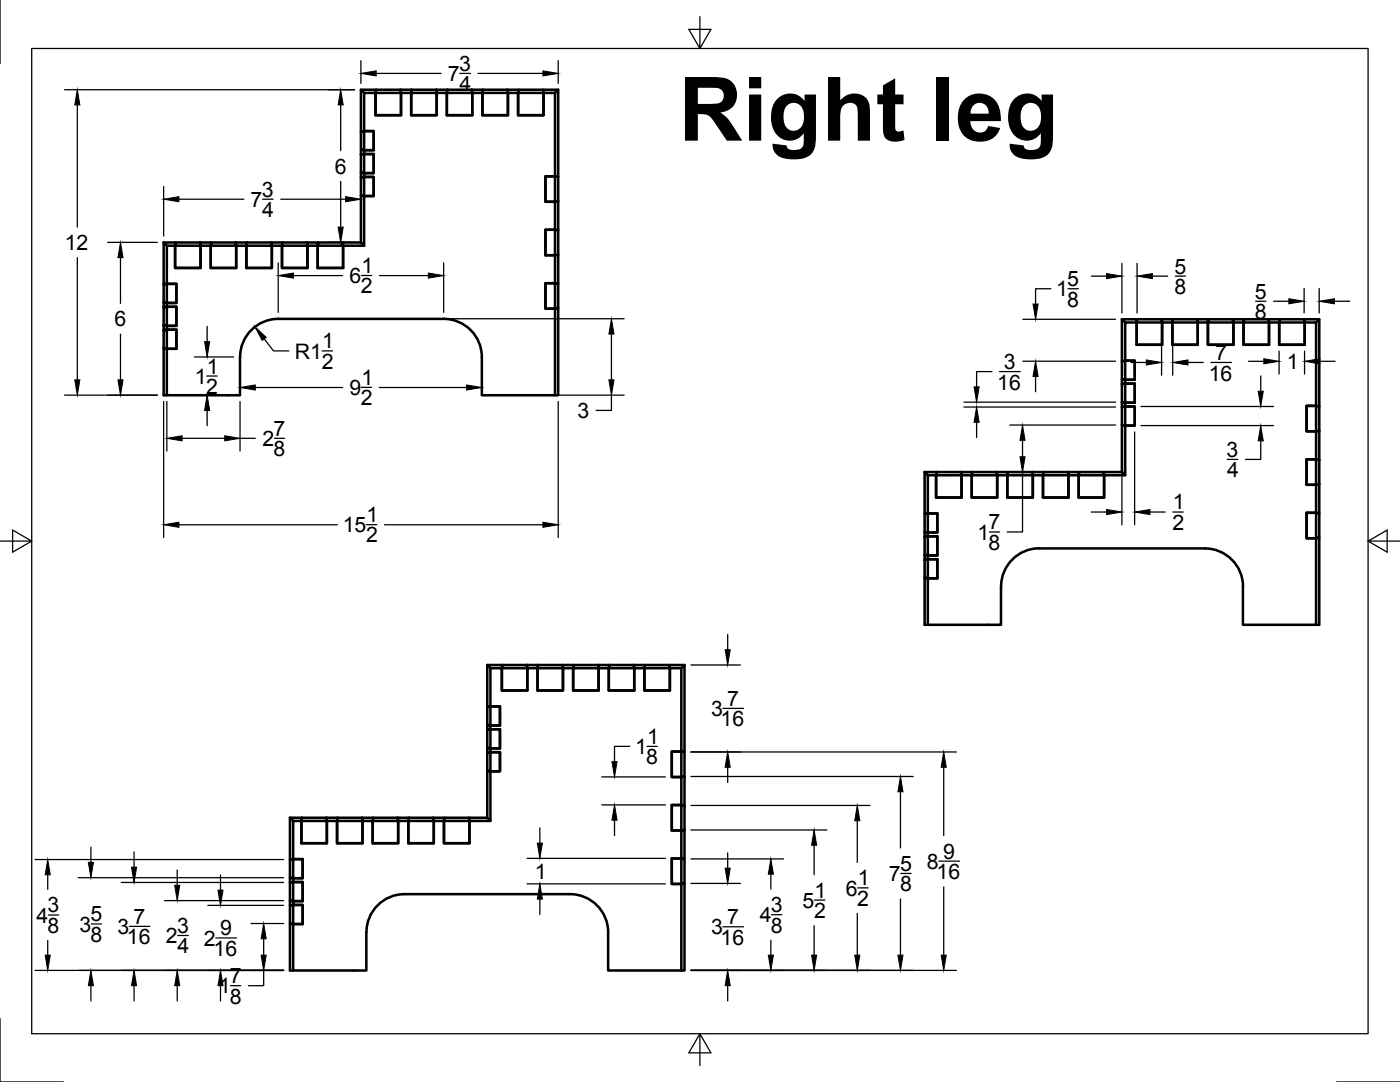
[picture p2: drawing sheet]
<svg xmlns="http://www.w3.org/2000/svg" width="279mm" height="216mm" viewBox="0 0 279 216" stroke-linecap="round" stroke-linejoin="round" font-family="sans-serif">
<!-- layer: Visible -->
<g fill="none" stroke="#000" stroke-width=".51">
<path d="M72 17.9v8.4l.7-.1M72.7 18.5l-.7-.6h3.1l-.1 5.1h5l-.1-5.1h2.3l-.1 5.1h5v-4.5M75.1 17.9h4.8l.1 .6h-5zM82.2 17.9h4.8l.1 .6h-5zM87.1 18.5l-.1-.6h2.3l-.1 5.1h5.1v-4.5M89.3 17.9h4.8l.2 .6h-5.1zM94.3 18.5l-.2-.6h2.3l-.1 5.1h5.1v-4.5M96.4 17.9h4.9l.1 .6h-5.1zM101.4 18.5l-.1-.6h2.2l-.1 5.1h5.1v-4.5M103.5 17.9h4.9l.1 .6h-5.1zM110.8 18.5l.6-.6v17.4l-2.5-.1v5.1l2.5-.1v5.8l-2.5-.2v5.1h1.9v-5.1l.6 .2v4.8l-.6 .1 .6-.1v5.8l-2.5-.1v5.1h1.9M111.4 17.9h-3l.1 .6"/>
<path d="M72 26.3l.7-.1v3.8l-.7-.1zM72 35.4l.7-.1v3.8l-.7-.1zM72.7 26.2h1.9v3.8l-2.6-.1v.9l.7-.1-.7 .1v3.6l.7 .1v-3.8h1.9v3.8l-2.6-.1v1l2.6-.1v3.8l-2.6-.1v9.4l.7 .6M110.8 35.2l.6 .1v4.9l-.6 .1zM32.7 48.4h2.4l-.2 5.1h5.1l-.1-5.1h2.3l-.1 5.1h5l-.1-5.1h2.3l-.1 5.1h5.1l-.2-5.1h2.3l-.1 5.1h5.1l-.1-5.1h2.2l-.1 5.1h5.1v-4.5M32.7 48.4v8.3l.6-.1-.6 .1v3.6l.6 .2v-3.9h1.9v3.9l-2.5-.2v1l.6-.1M32.7 48.4l.6 .6M33.3 49h1.6v4.5h5.1v-4.5h2.1v4.5h5v-4.5h2.1v4.5h5.1v-4.5h2v4.5h5.1v-4.5h2v4.5h5.1v-4.5h4.2v-9.9h1.9v-3.8h-1.9v-.8h1.9v-3.8h-1.9v-.7h1.9v-3.8h-1.9v-7.7h2.3v4.5h5v-4.5h2.1v4.5h5v-4.5h2.1v4.5h5.1v-4.5h2v4.5h5.1v-4.5h2v4.5h5.1v-4.5h2.3v16.7h-1.9v5.1h1.9v5.5h-1.9v5.1h1.9v5.6h-1.9v5.1h1.9v17.3h-14.6v-7.7a7.6 7.6 0 0 0-7.7-7.6h-33a7.6 7.6 0 0 0-7.6 7.6v7.7h-14.6v-9.3h1.9v-3.8h-1.9v-.8h1.9v-3.8h-1.9v-.7h1.9v-3.9h-1.9zM35.1 48.4h4.8l.1 .6h-5.1zM42.2 48.4h4.8l.1 .6h-5zM49.3 48.4h4.8l.2 .6h-5.1zM56.4 48.4h4.9l.1 .6h-5.1z"/>
<path d="M63.5 48.4h4.9l.1 .6h-5.1zM72 48.4h-3.6l.1 .6M110.8 56.5l.6 .1v4.9l-.6 .1zM32.7 65.9l.6-.1v3.8l-.6-.1zM32.7 61.3l.6-.1v3.8l-.6-.1zM33.3 61.2h1.9v3.8l-2.5-.1v1l2.5-.1v3.8l-2.5-.1v9.4h.6M110.8 61.6l.6-.1v17.4h-.6M223.9 63.7v8.4l.7-.1M223.9 72.1l.7-.1v3.8l-.7-.1zM224.6 64.3l-.7-.6h3l-.1 5.1h5.1l-.1-5.1h2.2v5.1h5v-4.5M224.6 72h1.9v3.8l-2.6-.1v.9l.7-.1-.7 .1v3.6l.7 .1v-3.8h1.9v3.8l-2.6-.1v1l2.6-.1v3.8l-2.6-.1v9.4l.7 .6M226.9 63.7h4.9l.1 .6h-5.1z"/>
<path d="M234 63.7h4.9l.1 .6h-5zM239 64.3l-.1-.6h2.3l-.1 5.1h5v-4.5M241.2 63.7h4.8l.1 .6h-5zM246.1 64.3l-.1-.6h2.3l-.1 5.1h5.1v-4.5M248.3 63.7h4.9l.1 .6h-5.1zM253.3 64.3l-.1-.6h2.2l-.1 5.1h5.1v-4.5M255.4 63.7h4.9l.1 .6h-5.1zM262.7 64.3l.6-.6v17.4l-2.5-.1v5.1l2.5-.1v5.8l-2.5-.1v5h1.9v-5l.6 .1v4.8l-.6 .1 .6-.1v5.8l-2.5-.1v5.1h1.9M263.3 63.7h-3l.1 .6M184.5 94.2h2.4l-.1 5.1h5.1l-.1-5.1h2.2l-.1 5.1h5.1l-.1-5.1h2.2l-.1 5.1h5.1l-.1-5.1h2.3l-.1 5.1h5l-.1-5.1h2.3l-.1 5.1h5v-4.5M184.5 94.2v8.4l.7-.2-.7 .2v3.6l.7 .1v-3.9h1.9v3.9l-2.6-.1v.9l.7-.1M184.5 94.2l.7 .6"/>
<path d="M185.2 94.8h1.6v4.5h5.1v-4.5h2v4.5h5.1v-4.5h2v4.5h5.1v-4.5h2.1v4.5h5v-4.5h2.1v4.5h5v-4.5h4.3v-9.9h1.9v-3.8h-1.9v-.8h1.9v-3.8h-1.9v-.7h1.9v-3.8h-1.9v-7.7h2.2v4.5h5.1v-4.5h2.1v4.5h5v-4.5h2.1v4.5h5v-4.5h2.1v4.5h5.1v-4.5h2v4.5h5.1v-4.5h2.3v16.7h-1.9v5.1h1.9v5.6h-1.9v5h1.9v5.6h-1.9v5.1h1.9v17.3h-14.6v-7.7a7.6 7.6 0 0 0-7.7-7.6h-33a7.7 7.7 0 0 0-7.6 7.7v7.6h-14.6v-9.3h1.9v-3.8h-1.9v-.8h1.9v-3.8h-1.9v-.7h1.9v-3.9h-1.9zM186.9 94.2h4.9l.1 .6h-5.1zM194 94.2h4.9l.1 .6h-5.1zM201.1 94.2h4.9l.1 .6h-5.1zM208.3 94.2h4.8l.1 .6h-5zM215.4 94.2h4.9v.6h-5zM223.9 94.2h-3.6v.6M223.9 81.2l.7-.1v3.8l-.7-.1zM262.7 81l.6 .1v4.9l-.6 .1zM184.5 111.7l.7-.1v3.8l-.7-.1zM184.5 107.1l.7-.1v3.8l-.7-.1zM185.2 107h1.9v3.8l-2.6-.1v1l2.6-.1v3.8l-2.6-.1v9.4h.7"/>
<path d="M262.7 107.4l.6-.1v17.4h-.6M262.7 102.3l.6 .1v4.9l-.6 .1zM97.2 132.7v8.4l.7-.2M97.9 133.3l-.7-.6h3.1l-.1 5.1h5l-.1-5.1h2.3l-.1 5.1h5.1v-4.5M100.3 132.7h4.8l.1 .6h-5zM107.4 132.7h4.8l.2 .6h-5.1zM112.4 133.3l-.2-.6h2.3l-.1 5.1h5.1v-4.5M114.5 132.7h4.9l.1 .6h-5.1zM119.5 133.3l-.1-.6h2.2l-.1 5.1h5.1v-4.5M121.6 132.7h4.9l.1 .6h-5.1zM126.6 133.3l-.1-.6h2.2l-.1 5.1h5.1v-4.5M128.7 132.7h4.9l.1 .6h-5.1z"/>
<path d="M136 133.3l.6-.6v17.4l-2.5-.1v5l2.5-.1v5.8l-2.5-.1v5.1h1.9v-5.1l.6 .1v4.9l-.6 .1 .6-.1v5.8l-2.5-.1v5.1h1.9M136.6 132.7h-3l.1 .6M97.2 141.1l.7-.2v3.9l-.7-.1zM97.2 150.2l.7-.1v3.8l-.7-.1zM97.9 140.9h1.9v3.9l-2.6-.1v.9l.7-.1-.7 .1v3.6l.7 .1v-3.8h1.9v3.8l-2.6-.1v1l2.6-.1v3.8l-2.6-.1v9.4l.7 .6M136 150l.6 .1v4.8l-.6 .1zM57.9 163.2h2.4l-.1 5.1h5l-.1-5.1h2.3l-.1 5.1h5l-.1-5.1h2.3l-.1 5.1h5.1l-.1-5.1h2.2l-.1 5.1h5.1l-.1-5.1h2.2l-.1 5.1h5.1v-4.5M57.9 163.2v8.3l.6-.1-.6 .1v3.6l.6 .1v-3.8h1.9v3.8l-2.5-.1v1l.6-.1M57.9 176.1l.6-.1v3.8l-.6-.1zM57.9 163.2l.6 .6M58.5 176h1.9v3.8l-2.5-.1v1l2.5-.1v3.8l-2.5-.1v9.4h.6M60.3 163.2h4.8l.1 .6h-5z"/>
<path d="M67.4 163.2h4.8l.1 .6h-5zM74.5 163.2h4.9l.1 .6h-5.1zM81.6 163.2h4.9l.1 .6h-5.1zM88.7 163.2h4.9l.1 .6h-5.1zM97.2 163.2h-3.6l.1 .6M136 176.4l.6-.1v17.4h-.6M136 171.3l.6 .1v4.9l-.6 .1zM57.9 180.7l.6-.1v3.8l-.6-.1zM73.1 186v7.7h-14.6v-9.3h1.9v-3.8h-1.9v-.8h1.9v-3.8h-1.9v-.8h1.9v-3.8h-1.9v-7.6h1.7v4.5h5v-4.5h2.1v4.5h5v-4.5h2.1v4.5h5.1v-4.5h2v4.5h5.1v-4.5h2v4.5h5.1v-4.5h4.2v-9.9h1.9v-3.8h-1.9v-.8h1.9v-3.8h-1.9v-.7h1.9v-3.9h-1.9v-7.6h2.3v4.5h5v-4.5h2.1v4.5h5.1v-4.5h2v4.5h5.1v-4.5h2v4.5h5.1v-4.5h2v4.5h5.1v-4.5h2.3v16.7h-1.9v5h1.9v5.6h-1.9v5.1h1.9v5.6h-1.9v5.1h1.9v17.3h-14.6v-7.7M73.1 186a7.6 7.6 0 0 1 7.6-7.6h33a7.6 7.6 0 0 1 7.7 7.6"/>
</g>
<!-- layer: Border -->
<path d="M0 0v12.7M6.3 9.7h266.7v196.6h-266.7zM139.7 3.3v6.4l2.2-3.8h-4.4l2.2 3.8M0 108h6.3l-3.8-2.2v4.4l3.8-2.2M273 108l3.8 2.2v-4.4l-3.8 2.2h6.4M0 203.2v12.7h12.7M139.7 206.3l-2.2 3.8h4.4l-2.2-3.8v6.3M266.7 215.9h12.7" fill="none" stroke="#000" stroke-width=".25"/>
<!-- layer: Dimensions -->
<g fill="none" stroke="#000" stroke-width=".25">
<path d="M12.9 17.9h57.9M72 12.1v4.5M75.1 14.6h12.9M91.8 14.6h2.1M95.4 14.6h13M111.4 12.1v4.5M15.4 20.9v24.4M32.7 37.2v9.9M35.7 39.8h13M52.4 39.8h2.1M56 39.8h13M68 20.9v9.2"/>
<path d="M68 36.2v9.1M72 37.2v9.9M15.4 51.4v24.4M21.5 48.4h9.9M24 51.4v9.1M55.5 52.5v9.8M58.6 55h9.7M65.4 48.4h5.4M72.1 55h2.1M75.7 55h9.8M88.5 52.5v9.8M209.7 57.6h-3v3.1"/>
<path d="M213.1 57.6h2.1M217.8 55.1h3.1M223.9 52.6v9.8M226.9 52.6v9.8M230 55.1h3M234.5 55.1h2.1M260.3 57.6v4.8M263.3 57.6v4.8M12.9 78.8h18.5M24 66.7v9.1M38.8 78.8h7.8M38.8 71.2h7.8"/>
<path d="M41.3 75h2M41.3 65.1v3.1M47.9 74.8v2.8M50.9 77.3h17.5M52.7 67.6l1.9 2.4h3M64.3 70h2.1M72.1 77.3h2.1M75.7 77.3h17.4M89.8 63.6h34.8M96.2 74.8v2.8M97.4 78.8h27.2M122 78.8v3.1h-3"/>
<path d="M122 66.7v9.1M198 74.1h-3.1v3.1M199.5 74.1h4.1M204.1 72.1h18.5M204.1 63.7h18.5M206.7 75.1v3.1M225.7 72.3h3.1M231.8 65v9.9M234 65v9.9M237.1 72.3h3M241.7 72.3h4.1M249.2 72.1h3"/>
<path d="M250.6 60.1h2M251.6 75v3.1M254.2 60.1h3M255.3 70.1v4.5M260.3 70.1v4.5M263.4 72.1h3M266.3 60.1h3.1M32.7 80.1v27.2M33.3 80.1v9.9M36.3 87.5h8.6M41.3 81.9v3M47.9 80.1v9.9"/>
<path d="M47.9 87.5h3M54.8 87.5h2M111.4 80.1v27.2M192.4 81.2h30.2M192.4 80.2h30.2M194.9 84.3v3M201.5 94.2h21.1M201.5 84.8h21.1M204.1 94.2v12h-3.1M204.1 87.9v3.2M223.9 86.1v18.6M226.4 86.2v18.5"/>
<path d="M227.7 84.9h26.4M227.7 81.1h26.4M244.9 91.7h2.1M251.6 88v3.7h-3M35.7 104.7h31.6M73.1 104.7h2.1M76.7 104.7h31.7M197.4 106.2h2.1M217.8 102.2h3.1M229.5 102.2h3M234.1 102.2h2.1M137.9 132.7h9.9"/>
<path d="M145.2 126.6v3M120.1 155h12.7M125.7 148.9h-3.1v3.1M129.1 148.9h2.1M137.9 154.9h44.3M137.9 150.1h53M144.3 141.4h4.1M145.2 153.1v3M179.7 158v11.2M188.3 153.1v13.6M7 171.5h49.6M9.5 174.6v2.9"/>
<path d="M15.6 175.1h41M18.1 169v3.1M24.2 176.1h32.4M26.8 170v3M32.8 179.7h23.8M35.4 173.6v3.1M44 174.6v3M105.2 176.4h27.6M105.2 171.3h27.6M107.7 165.2v3M107.7 179.4v3.1M120.1 160.6h12.7"/>
<path d="M122.6 163.7v3M137.9 176.3h9.9M137.9 171.4h18.5M137.9 165.6h27.1M137.9 160.7h35.7M145.2 170.2v3M153.8 174.4v3M162.5 168.7v5.8M162.5 179.6h2.1M171.1 163.8v8.3M171.2 177.2h2M179.7 179.4v11.2"/>
<path d="M179.8 174.3h2M187.4 171.8h4.1M188.3 177v13.6M7 193.6h49.6M9.5 187.7v2.9M9.7 182.6h2M18.1 196.7v3M18.2 184.4h2.1M25.8 184.8h4.1M26.8 196.7v3M35.4 196.7v3M35.5 186.7h2.1"/>
<path d="M41.5 180.7h15.1M43.1 187.2h4.1M44 196.7v3M46 196.7h2M50.1 184.3h6.5M52.6 193.6v3.1h-3M52.6 187.3v3.3M137.9 193.6h53M144.3 184.9h4.1M145.2 196.7v3M153.8 187.6v3M154 182.5h2"/>
<path d="M162.5 184.7v5.9M171.1 182.3v8.3"/>
</g>
<g fill="#000" stroke="#000" stroke-width=".2">
<path d="M72 14.6l3.1-.5v1.1zM108.4 14.1l3 .5-3 .6zM15.4 17.9l.5 3h-1zM32.7 39.8l3-.6v1.1zM68 17.9l.5 3h-1zM69 39.2l3 .6-3 .5zM24 48.4l.6 3h-1.1zM55.5 55l3.1-.5v1zM67.5 45.3h1l-.5 3.1zM85.5 54.5l3 .5-3 .5zM220.9 54.6l3 .5-3 .5zM226.9 55.1l3.1-.5v1z"/>
<path d="M257.2 59.6l3.1 .5-3.1 .5zM263.3 60.1l3-.5v1zM14.9 75.8h1l-.5 3zM23.5 75.8h1.1l-.6 3zM40.8 68.2h1l-.5 3zM47.9 77.3l3-.5v1zM50.9 65.2l2.2 2.1-.8 .6zM93.1 76.8l3.1 .5-3.1 .5zM122 63.6l.5 3.1h-1zM121.5 75.8h1l-.5 3zM194.4 77.2h1l-.5 3zM206.7 72.1l.5 3h-1z"/>
<path d="M206.2 60.7h1l-.5 3zM228.8 71.8l3 .5-3 .5zM234 72.3l3.1-.5v1zM251.1 78.1h1l-.5 3zM252.2 71.6l3.1 .5-3.1 .5zM260.3 72.1l3.1-.5v1zM33.3 87.5l3-.5v1zM41.3 78.8l.5 3.1h-1zM44.9 87l3 .5-3 .5zM194.9 81.2l.5 3.1h-1zM204.1 84.8l.5 3.1h-1zM203.6 91.1h1l-.5 3.1z"/>
<path d="M251.6 84.9l.5 3.1h-1zM32.7 104.7l3-.5v1zM108.4 104.2l3 .5-3 .5zM220.9 101.7l3 .5-3 .5zM226.4 102.2l3.1-.5v1zM144.7 129.6h1l-.5 3.1zM122.1 152h1l-.5 3zM145.2 150.1l.5 3h-1zM179.7 154.9l.5 3.1h-1zM188.3 150.1l.5 3h-1zM9.5 171.5l.5 3.1h-1zM17.6 172.1h1l-.5 3z"/>
<path d="M26.2 173h1.1l-.5 3.1zM34.9 176.7h1l-.5 3zM43.5 177.6h1l-.5 3.1zM107.7 176.4l.5 3h-1zM107.2 168.2h1l-.5 3.1zM122.6 160.6l.5 3.1h-1zM144.7 173.2h1l-.5 3.1zM153.8 171.4l.5 3h-1zM162.5 165.6l.5 3.1h-1zM171.1 160.7l.5 3.1h-1zM9 190.6h1l-.5 3zM18.1 193.6l.5 3.1h-1z"/>
<path d="M26.8 193.6l.5 3.1h-1.1zM35.4 193.6l.5 3.1h-1zM44 193.6l.5 3.1h-1zM52.6 184.3l.5 3h-1zM52.1 190.6h1l-.5 3zM145.2 193.6l.5 3.1h-1zM153.3 190.6h1l-.5 3zM162 190.6h1l-.5 3zM170.6 190.6h1l-.5 3zM179.2 190.6h1l-.5 3zM187.8 190.6h1l-.5 3z"/>
</g>
<text font-size="17.7" x="135.4" y="28.1">Right leg</text>
<g font-size="4.3">
<text x="89.4" y="16.2">7</text>
<text x="91.6" y="14.1">3</text>
<text x="91.7" y="18.2">4</text>
<text x="66.8" y="34.6">6</text>
<text x="50" y="41.3">7</text>
<text x="52.3" y="39.2">3</text>
<text x="52.3" y="43.3">4</text>
<text x="12.9" y="49.9">12</text>
<text x="69.7" y="56.5">6</text>
<text x="72" y="58.5">2</text>
<text x="72.1" y="54.5">1</text>
<text x="210.8" y="59.1">1</text>
<text x="213" y="57.1">5</text>
<text x="234.4" y="54.6">5</text>
<text x="234.4" y="58.7">8</text>
<text x="250.4" y="59.6">5</text>
<text x="22.9" y="65.1">6</text>
<text x="213" y="61.2">8</text>
<text x="250.4" y="63.7">8</text>
<text x="58.8" y="71.5">R1</text>
<text x="64.3" y="69.5">1</text>
<text x="242.5" y="71.8">7</text>
<text x="38.9" y="76.6">1</text>
<text x="41.3" y="74.5">1</text>
<text x="64.2" y="73.6">2</text>
<text x="72.1" y="76.8">1</text>
<text x="199" y="77.7">16</text>
<text x="200.3" y="73.6">3</text>
<text x="241.2" y="75.9">16</text>
<text x="256.8" y="73.6">1</text>
<text x="41.2" y="78.6">2</text>
<text x="69.7" y="78.8">9</text>
<text x="72" y="80.8">2</text>
<text x="115.3" y="83.4">3</text>
<text x="52.4" y="89">2</text>
<text x="54.6" y="87">7</text>
<text x="54.6" y="91.1">8</text>
<text x="244.8" y="91.2">3</text>
<text x="244.9" y="95.2">4</text>
<text x="234.1" y="101.7">1</text>
<text x="68.4" y="106.2">15</text>
<text x="73.2" y="104.2">1</text>
<text x="195.1" y="107.7">1</text>
<text x="197.3" y="105.6">7</text>
<text x="234" y="105.7">2</text>
<text x="73" y="108.2">2</text>
<text x="197.3" y="109.7">8</text>
<text x="141.9" y="142.9">3</text>
<text x="145.1" y="140.8">7</text>
<text x="129.1" y="148.4">1</text>
<text x="143.8" y="144.9">16</text>
<text x="126.8" y="150.5">1</text>
<text x="129" y="152.5">8</text>
<text x="179.6" y="173.8">5</text>
<text x="185" y="173.4">8</text>
<text x="188.3" y="171.3">9</text>
<text x="106.7" y="175.3">1</text>
<text x="162.6" y="179.1">1</text>
<text x="168.8" y="178.7">6</text>
<text x="171.2" y="176.7">1</text>
<text x="177.4" y="175.8">7</text>
<text x="179.6" y="177.9">8</text>
<text x="186.9" y="175.4">16</text>
<text x="7.3" y="184.1">4</text>
<text x="9.5" y="182.1">3</text>
<text x="15.9" y="185.9">3</text>
<text x="18.1" y="183.9">5</text>
<text x="26.7" y="184.3">7</text>
<text x="145.1" y="184.4">7</text>
<text x="151.6" y="184">4</text>
<text x="153.8" y="182">3</text>
<text x="160.2" y="181.1">5</text>
<text x="162.5" y="183.1">2</text>
<text x="171.1" y="180.7">2</text>
<text x="9.5" y="186.2">8</text>
<text x="18.1" y="187.9">8</text>
<text x="23.4" y="186.4">3</text>
<text x="25.3" y="188.4">16</text>
<text x="33.1" y="188.2">2</text>
<text x="35.3" y="186.2">3</text>
<text x="35.4" y="190.2">4</text>
<text x="40.7" y="188.7">2</text>
<text x="42.6" y="190.7">16</text>
<text x="44" y="186.6">9</text>
<text x="141.9" y="186.5">3</text>
<text x="143.8" y="188.5">16</text>
<text x="153.8" y="186.1">8</text>
<text x="45.8" y="196.2">7</text>
<text x="43.6" y="198.2">1</text>
<text x="45.8" y="200.3">8</text>
</g>
</svg>
